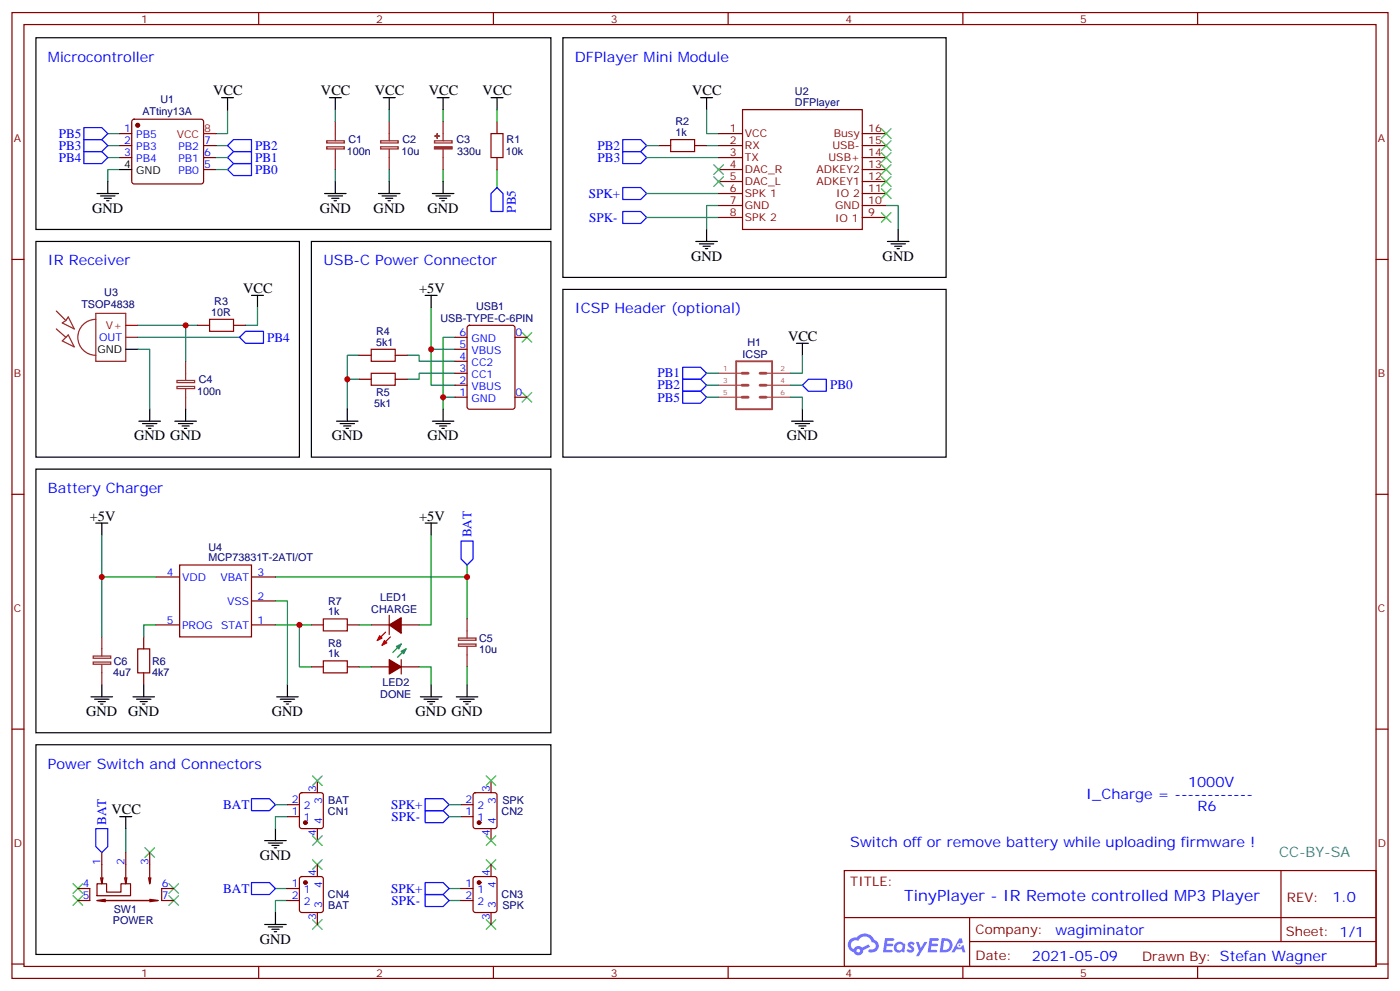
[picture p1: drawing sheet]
<svg xmlns="http://www.w3.org/2000/svg" width="412mm" height="292mm" viewBox="0 0 412 292" stroke-linecap="round" stroke-linejoin="round" font-family="sans-serif">
<g fill="none" stroke="#870000" stroke-width=".35">
<path d="M3.5 3.7h405.4v284.3h-405.4zM7.1 7.2h398.2v277.3h-398.2zM76.2 3.7v3.5M145.3 3.7v3.5M214.5 3.7v3.5M283.6 3.7v3.5M352.8 3.7v3.5M3.5 76.4h3.6M405.3 76.4h3.6M3.5 145.5h3.6M405.3 145.5h3.6M3.5 214.7h3.6"/>
<path d="M405.3 214.7h3.6M248.7 256.3h156.6v28.2h-156.6zM377.3 256.3v20.9M248.7 270.1h156.5M285.6 277.2h119.6M285.6 270.1v14.2M3.5 283.8h3.6M76.2 284.5v3.5M145.3 284.5v3.5M214.5 284.5v3.5M283.6 284.5v3.5M352.8 284.5v3.5"/>
<path d="M405.3 283.8h3.6"/>
</g>
<g fill="#5487ff">
<path d="M267.7 277.5a1.22 1.22 0 0 1 1.7 .2l-.4 .6a.47 .47 0 0 0-.3-.4 .47 .47 0 0 0-.5 .2l.1 .2a1.14 1.14 0 0 1 .8 1.8 1.14 1.14 0 0 1-1.9 0l-.2-.2 .5-.6 .7 .5a.29 .29 0 0 0 .3-.3 .29 .29 0 0 0-.2-.3 1.04 1.04 0 0 1-.6-1.7z"/>
<path d="M260.7 276.2h2.4l.3 .2-.2 .5-1.8 .1-.1 .8h1.5l.3 .4-.3 .4h-1.6l-.2 1.1h1.7l.2 .3-.2 .3-2.6 .1z"/>
<path d="M273.8 276.2h2.4l.3 .2-.1 .5-1.8 .1-.2 .8h1.6l.3 .4-.4 .4-1.6-.1-.1 1.1 1.7 .1 .2 .3-.2 .3-2.6 .1z"/>
<path d="M282.6 276.2h.7l.3 1.3-.6 .3a.69 .69 0 0 0-1 .3 .69 .69 0 0 0 .4 .9 .69 .69 0 0 0 .9-.6l.5-.2 .6 2.2h-.8l-.2-.9h-1.8l-.5 .9h-.8z"/>
<path d="M269.8 277.3h.8l.6 1.8 1.1-1.8h.9l-2.6 4.2h-.8l.9-1.5z"/>
<path d="M277.4 276.2l-.6 4.2h1.3a2.11 2.11 0 0 0 2.5-2.1 2.11 2.11 0 0 0-2.5-2.1zM278.1 277a1.39 1.39 0 0 1 1.7 1.4 1.39 1.39 0 0 1-1.8 1.2h-.3z"/>
<path d="M263.7 277.8a1.54 1.54 0 0 0-.1 2.2 1.54 1.54 0 0 0 2.2 .1l.6 .3 .3-2.3-.2-.3h-.4a1.49 1.49 0 0 0-2.4 0zM264 278.8a.94 .94 0 0 1 1.8 0 .94 .94 0 0 1-1.8 0z"/>
<path d="M250.4 276.6a2.18 2.18 0 0 0 1.1 3.7 1.44 1.44 0 0 0 1.6 .9 1.44 1.44 0 0 0 1.2-1.4l2-1.1-.5-.7-1.9 1a1.47 1.47 0 0 0-2.4 .4 1.39 1.39 0 0 1-.7-1.9 1.39 1.39 0 0 1 2-.5 2.12 2.12 0 0 1 2.2-1.3 2.12 2.12 0 0 1 1.9 1.7 1.14 1.14 0 0 1 1.1 1.4 1.14 1.14 0 0 1-1.7 .7 .43 .43 0 0 0-.5 .4 .43 .43 0 0 0 .4 .5 1.98 1.98 0 0 0 2.5-1.2 1.98 1.98 0 0 0-1.2-2.6 3.1 3.1 0 0 0-5.3-.6l-.9 .1zM252.3 279.9a.55 .55 0 0 1 1.1 0 .55 .55 0 0 1-1.1 0z"/>
<circle cx="282.6" cy="278.3" r=".26"/>
</g>
<g fill="none" stroke="#870000" stroke-width=".35">
<path d="M35.3 39.3h3.5M39 35.3l.5-.2h19.8l.5 .2 .2 .5v17.6l-.3 .5-.4 .3h-19.8l-.5-.3-.2-.5v-17.6zM146.4 35.8v3.5M211.7 39.3h7M218.7 32.3h35.3v35.3h-35.3zM254 39.3h7.1M35.3 42.9h3.5M35.3 46.4h3.5M60 42.9h3.5M60 46.4h3.5M60 49.9h3.5M146.4 46.4v3.5"/>
<path d="M194 42.9h3.6M204.6 42.9h3.5M211.7 42.9h7M211.7 46.4h7M211.7 49.9h7M211.7 53.4h7M211.7 57h7M254 42.9h7.1M254 46.4h7.1M254 49.9h7.1M254 53.4h7.1M254 57h7.1"/>
<path d="M211.7 60.5h7M211.7 64h7M254 60.5h7.1M254 64h7.1M58.2 95.8h3.5M68.8 95.8h3.5M134.1 99.3h3.5M137.8 96l.5-.2h12.7l.6 .4 .1 23.6-.5 .6-12.9 .1-.7-.5v-23.5zM151.7 99.3h3.5M105.8 111.7h3.6M105.8 104.6h3.6M116.4 111.7h3.5"/>
<path d="M116.4 104.6h3.5M134.1 116.9h3.5M134.1 113.4h3.5M134.1 109.9h3.5M134.1 106.4h3.5M134.1 102.8h3.5M151.7 116.9h3.5M45.9 169.9h7M52.9 166.3h21.2v21.2h-21.2zM74.1 176.9h7M74.1 169.9h7M42.3 187.5v3.5"/>
<path d="M42.3 198.1v3.5M45.9 184h7M74.1 184h7M91.7 184h3.5M91.7 196.3h3.5M102.3 184h3.5M102.3 196.3h3.5M109.4 184h5.3M109.4 196.3h5.3M114.7 181.2v5.6M118.2 184h5.3M118.2 196.3h5.3"/>
<path d="M118.2 194.2v4.2M84.7 236.9h3.5M88.4 233.6l.5-.2h5.6l.7 .4v9.4l-.4 .7h-5.9l-.7-.4v-9.4zM93.5 229.8v3.6M135.8 236.9h3.5M139.6 233.6l.5-.2h5.6l.6 .4 .1 9.4-.5 .7h-5.8l-.7-.4-.1-9.4zM144.6 229.8v3.6M29.6 258.4l.4 1.8M30 251v9.2l.3-1.8M36.7 258.4l.3 1.8M37 251v9.2l.4-1.8M43.7 258.4l.4 1.8"/>
<path d="M44.1 251v9.2l.3-1.8M84.7 240.4h3.5M88.4 258.3l.5-.2h5.6l.7 .4v9.4l-.4 .7h-5.9l-.7-.4v-9.4zM93.5 243.9v3.6M93.5 254.5v3.6M135.8 240.4h3.5M139.6 258.3l.5-.2h5.6l.6 .4 .1 9.4-.5 .7h-5.8l-.7-.4-.1-9.4zM144.6 243.9v3.6M144.6 254.5v3.6M22.9 261.6h3.6v3.5h-3.6M28.6 260.2h2.8v2.4h4.2v-2.4h2.9v3.5h-9.9zM31 264.8l-2.4 .3"/>
<path d="M44.1 265.1h-15.5l2.4 .4M44.1 264.8l2.5 .3h-16.6M46.6 265.1l-2.5 .4M51.2 261.6h-3.6v3.5h3.6M84.7 265.1h3.5M84.7 261.6h3.5M93.5 268.6v3.6M135.8 265.1h3.5M135.8 261.6h3.5M144.6 268.6v3.6"/>
</g>
<g fill="none" stroke="#008700" stroke-width=".35">
<path d="M31.7 39.3h3.6M67 32.3v7h-3.5M98.8 32.3v3.5M114.7 32.3v3.5M130.5 32.3v3.5M146.4 32.3v3.5M208.1 32.3v7h3.6M31.7 46.4h3.6M31.7 42.9h3.6M35.3 49.9h-3.6v3.5M63.5 46.4h3.5M63.5 42.9h3.5"/>
<path d="M63.5 49.9h3.5M98.8 49.9v3.5M114.7 49.9v3.5M130.5 49.9v3.5M146.4 49.9v5.3M190.5 46.4h21.2M190.5 42.9h3.5M190.5 57h21.2M208.1 42.9h3.6M190.5 64h21.2M211.7 60.5h-3.6v7.1M261.1 60.5h3.5v7.1"/>
<path d="M40.6 95.8h17.6M40.6 99.3h30M54.7 95.8v10.6M75.8 90.5v5.3h-3.5M127 90.5v22.9h7.1M134.1 99.3h-3.6v21.2M40.6 102.8h3.5v17.7M102.3 111.7h3.5M105.8 104.6h-3.5v15.9M119.9 104.6h3.6v1.8h10.6M127 102.8h7.1M130.5 116.9h3.6"/>
<path d="M134.1 109.9h-10.6v1.8h-3.6M208.1 116.9h3.6M208.1 109.9h3.6M208.1 113.4h3.6M232.8 116.9h3.6v3.6M232.8 113.4h3.6M236.4 104.6v5.3h-3.6M30 157.5v30M127 157.5v26.5h-3.5M30 169.9h15.9M81.1 169.9h56.5v12.3M81.1 176.9h3.6v24.7"/>
<path d="M137.6 166.3v3.6M45.9 184h-3.6v3.5M81.1 184h10.6M88.2 184v12.3h3.5M105.8 184h3.6M105.8 196.3h3.6M123.5 196.3h3.5v5.3M137.6 196.3v5.3M81.1 236.9h3.6M132.3 236.9h3.5M37 243.9v7.1M84.7 240.4h-3.6v3.5"/>
<path d="M132.3 240.4h3.5M81.1 261.6h3.6M84.7 265.1h-3.6v3.5M132.3 265.1h3.5M132.3 261.6h3.5"/>
</g>
<g fill="none" stroke="#000" stroke-width=".35">
<path d="M10.6 11.1h151.7v56.5h-151.7zM165.8 11.1h112.9v70.6h-112.9zM65.3 28.8h3.5M67 28.8v3.5M97 28.8h3.5M98.8 28.8v3.5M112.9 28.8h3.5M114.7 28.8v3.5M128.8 28.8h3.5M130.5 28.8v3.5M144.6 28.8h3.6M146.4 28.8v3.5"/>
<path d="M206.4 28.8h3.5M208.1 28.8v3.5M28.6 57h6.3M29.6 57.7h4.3M30.7 58.4h2.1M31.4 59.1h.7M31.7 53.4v3.6M35.3 49.9h3.5M95.6 57h6.4M96.7 57.7h4.2M97.7 58.4h2.1M98.4 59.1h.7"/>
<path d="M98.8 53.4v3.6M111.5 57h6.3M112.5 57.7h4.3M113.6 58.4h2.1M114.3 59.1h.7M114.7 53.4v3.6M127.4 57h6.3M128.4 57.7h4.2M129.5 58.4h2.1M130.2 59.1h.7M130.5 53.4v3.6M10.6 71.1h77.6v63.5h-77.6z"/>
<path d="M91.7 71.1h70.6v63.5h-70.6zM205 71.1h6.3M206 71.8h4.3M207.1 72.5h2.1M207.8 73.2h.7M208.1 67.6v3.5M261.4 71.1h6.4M262.5 71.8h4.2M263.5 72.5h2.1M264.2 73.2h.7M264.6 67.6v3.5M74.1 87h3.5"/>
<path d="M75.8 87v3.5M125.2 87h3.6M127 87v3.5M165.8 85.2h112.9v49.4h-112.9zM37 102.8h3.6M234.6 101.1h3.5M236.4 101.1v3.5M10.6 138.1h151.7v77.6h-151.7zM40.9 124h6.4M42 124.7h4.2M43 125.4h2.2M43.7 126.1h.7"/>
<path d="M44.1 120.5v3.5M51.5 124h6.4M52.6 124.7h4.2M53.6 125.4h2.1M54.3 126.1h.7M54.7 120.5v3.5M99.1 124h6.4M100.2 124.7h4.2M101.2 125.4h2.2M102 126.1h.7M102.3 120.5v3.5M127.4 124h6.3"/>
<path d="M128.4 124.7h4.2M129.5 125.4h2.1M130.2 126.1h.7M130.5 120.5v3.5M233.2 124h6.3M234.2 124.7h4.3M235.3 125.4h2.1M236 126.1h.7M236.4 120.5v3.5M28.2 154h3.5M30 154v3.5M125.2 154h3.6"/>
<path d="M127 154v3.5M10.6 219.3h151.7v61.7h-151.7zM26.8 205.1h6.4M27.9 205.8h4.2M28.9 206.6h2.1M29.6 207.3h.7M30 201.6v3.5M39.2 205.1h6.3M40.2 205.8h4.2M41.3 206.6h2.1M42 207.3h.7M42.3 201.6v3.5"/>
<path d="M81.5 205.1h6.3M82.5 205.8h4.3M83.6 206.6h2.1M84.3 207.3h.7M84.7 201.6v3.5M123.8 205.1h6.4M124.9 205.8h4.2M125.9 206.6h2.2M126.6 207.3h.8M127 201.6v3.5M134.4 205.1h6.4M135.5 205.8h4.2"/>
<path d="M136.5 206.6h2.1M137.2 207.3h.7M137.6 201.6v3.5M35.3 240.4h3.5M37 240.4v3.5M78 247.5h6.3M79 248.2h4.3M80.1 248.9h2.1M80.8 249.6h.7M81.1 243.9v3.6M78 272.2h6.3M79 272.9h4.3"/>
<path d="M80.1 273.6h2.1M80.8 274.3h.7M81.1 268.6v3.6"/>
</g>
<g fill="none" stroke="#8c2424" stroke-width=".35">
<path d="M98.8 35.8v5.7M114.7 35.8v5.7M130.5 35.8v5.7M96.2 43.2h5.2v.7h-5.2zM96.2 41.5h5.2v.6h-5.2zM98.8 43.9v6M112.1 43.2h5.2v.7h-5.2zM112.1 41.5h5.2v.6h-5.2zM114.7 43.9v6M128 41.5h5.2v.6h-5.2zM130.5 43.9v6M16.6 91.5l2.8 2.9"/>
<path d="M16.6 96.8l2.8 2.5M18.3 95.1l1.1-.7 .7-1.1 1.8 3.5zM28.2 94a5.3 5.3 0 0 0-5.3 5.3 5.3 5.3 0 0 0 5.3 5.3M28.2 92.3h8.8v14.1h-8.8zM37 99.3h3.6M18.3 100.4l1.8-1.8 1.8 3.5zM52.1 113.8h5.2v.6h-5.2zM52.1 112h5.2v.6h-5.2zM54.7 106.4v5.6M54.7 114.5v6M27.4 194.9h5.2v.6h-5.2zM27.4 193.1h5.2v.7h-5.2z"/>
<path d="M30 187.5v5.6M30 195.6v6M135 189.6h5.2v.7h-5.2zM135 187.9h5.2v.6h-5.2zM137.6 182.2v5.7M137.6 190.3v6"/>
</g>
<g fill="#8c2424" stroke="#8c2424" stroke-width=".35">
<path d="M128 43.2h5.2v.7h-5.2z"/>
<path d="M128.1 40l1.4 .1z"/>
<path d="M128.8 39.3v1.4z"/>
</g>
<g fill="none" stroke="#00f" stroke-width=".35">
<path d="M24.7 37.6h5.3l1.7 1.7-1.7 1.8h-5.3zM24.7 44.6h5.3l1.7 1.8-1.7 1.8h-5.3zM24.7 41.1h5.3l1.7 1.8-1.7 1.7h-5.3zM67 42.9l1.8-1.8h5.3v3.5h-5.3zM67 46.4l1.8-1.8h5.3v3.6h-5.3zM67 49.9l1.8-1.7h5.3v3.5h-5.3zM146.4 55.2l1.8 1.8v5.3h-3.6v-5.3zM183.4 44.6h5.3l1.8 1.8-1.8 1.8h-5.3zM183.4 41.1h5.3l1.8 1.8-1.8 1.7h-5.3zM183.4 55.2h5.3l1.8 1.8-1.8 1.7h-5.3zM183.4 62.3h5.3l1.8 1.7-1.8 1.8h-5.3zM70.6 99.3l1.7-1.8h5.3v3.6h-5.3z"/>
<path d="M201.1 115.2h5.3l1.7 1.7-1.7 1.8h-5.3zM201.1 108.1h5.3l1.7 1.8-1.7 1.8h-5.3zM201.1 111.7h5.3l1.7 1.7-1.7 1.8h-5.3zM236.4 113.4l1.7-1.7h5.3v3.5h-5.3zM135.8 159.3h3.5v5.3l-1.7 1.7-1.8-1.7zM74.1 235.1h5.3l1.7 1.8-1.7 1.8h-5.3zM125.2 235.1h5.3l1.8 1.8-1.8 1.8h-5.3zM125.2 238.7h5.3l1.8 1.7-1.8 1.8h-5.3zM28.2 243.9h3.5v5.3l-1.7 1.8-1.8-1.8zM74.1 259.8h5.3l1.7 1.8-1.7 1.7h-5.3zM125.2 259.8h5.3l1.8 1.8-1.8 1.7h-5.3zM125.2 263.3h5.3l1.8 1.8-1.8 1.8h-5.3z"/>
</g>
<path d="M144.6 39.3h3.6v7.1h-3.6zM197.6 41.1h7v3.5h-7zM61.7 94h7.1v3.5h-7.1zM109.4 109.9h7v3.5h-7zM109.4 102.8h7v3.6h-7zM40.6 191h3.5v7.1h-3.5zM95.2 182.2h7.1v3.5h-7.1zM95.2 194.6h7.1v3.5h-7.1z" fill="none" stroke="#a10000" stroke-width=".35"/>
<g fill="#870000" stroke="#870000" stroke-width=".35">
<path d="M114.7 184l3.5-2.1v4.5z"/>
<path d="M114.7 194.2l3.5 2.1-3.5 2.1z"/>
<circle cx="40.6" cy="36.9" r=".53"/>
<circle cx="90" cy="242.2" r=".53"/>
<circle cx="141.1" cy="242.2" r=".53"/>
<circle cx="141.1" cy="259.8" r=".53"/>
<circle cx="90" cy="259.8" r=".53"/>
</g>
<path d="M60 39.3h3.5M37 95.8h3.6M113.6 186.1l-2.5 2.5M115 187.5l-2.5 2.5" fill="none" stroke="#f00" stroke-width=".35"/>
<g fill="none" stroke="#3c3" stroke-width=".35">
<path d="M259.6 37.9l2.9 2.8M262.5 37.9l-2.9 2.8M210.3 48.5l2.8 2.8M210.3 52l2.8 2.9M213.1 48.5l-2.8 2.8M213.1 52l-2.8 2.9M259.6 41.5l2.9 2.8M259.6 45l2.9 2.8M259.6 48.5l2.9 2.8M259.6 52l2.9 2.9M259.6 55.6l2.9 2.8M262.5 41.5l-2.9 2.8"/>
<path d="M262.5 45l-2.9 2.8M262.5 48.5l-2.9 2.8M262.5 52l-2.9 2.9M262.5 55.6l-2.9 2.8M259.6 62.6l2.9 2.8M262.5 62.6l-2.9 2.8M153.8 97.9l2.8 2.8M156.6 97.9l-2.8 2.8M153.8 115.5l2.8 2.9M156.6 115.5l-2.8 2.9M92.1 228.4l2.8 2.8M94.9 228.4l-2.8 2.8"/>
<path d="M143.2 228.4l2.8 2.8M146 228.4l-2.8 2.8M42.7 249.6l2.8 2.8M45.5 249.6l-2.8 2.8M92.1 246.1l2.8 2.8M92.1 253.1l2.8 2.8M94.9 246.1l-2.8 2.8M94.9 253.1l-2.8 2.8M143.2 246.1l2.8 2.8M143.2 253.1l2.8 2.8M146 246.1l-2.8 2.8M146 253.1l-2.8 2.8"/>
<path d="M21.5 263.7l2.8 2.8M21.5 260.2l2.8 2.8M24.3 263.7l-2.8 2.8M24.3 260.2l-2.8 2.8M49.7 263.7l2.9 2.8M49.7 260.2l2.9 2.8M52.6 263.7l-2.9 2.8M52.6 260.2l-2.9 2.8M92.1 270.8l2.8 2.8M94.9 270.8l-2.8 2.8M143.2 270.8l2.8 2.8M146 270.8l-2.8 2.8"/>
</g>
<g fill="#f00" stroke="#f00" stroke-width=".35">
<path d="M111.8 187.1l.7 .8-1.4 .7z"/>
<path d="M113.2 188.6l.7 .7-1.4 .7z"/>
</g>
<path d="M118.2 189.6l-2.5 2.5M119.6 191l-2.5 2.5" fill="none" stroke="#090" stroke-width=".35"/>
<g fill="#090" stroke="#090" stroke-width=".35">
<path d="M118.2 191.7l1.4-.7-.7 1.4z"/>
<path d="M116.8 190.3l1.4-.7-.7 1.4z"/>
</g>
<path d="M216.8 106.4h10.6v14.1h-10.6z" fill="none" stroke="#a64a4a" stroke-width=".56"/>
<path d="M218.6 116.9h1.8M218.6 113.4h1.8M218.6 109.9h1.8M223.9 116.9h1.8M223.9 113.4h1.8M223.9 109.9h1.8" fill="none" stroke="#a64a4a" stroke-width=".85"/>
<path d="M211.7 109.9h6.9M211.7 113.4h6.9M211.7 116.9h6.9M225.9 109.9h6.9M225.9 113.4h6.9M225.9 116.9h6.9" fill="none" stroke="#a64a4a" stroke-width=".35"/>
<g fill="#c00">
<circle cx="54.7" cy="95.8" r=".88"/>
<circle cx="102.3" cy="111.7" r=".88"/>
<circle cx="130.5" cy="116.9" r=".88"/>
<circle cx="127" cy="102.8" r=".88"/>
<circle cx="137.6" cy="169.9" r=".88"/>
<circle cx="88.2" cy="184" r=".88"/>
<circle cx="30" cy="169.9" r=".88"/>
</g>
<text font-size="4.6" fill="#00f" x="266.3" y="265.1">TinyPlayer - IR Remote controlled MP3 Player</text>
<g font-size="4.2" fill="#00f">
<text x="14.1" y="18.2">Microcontroller</text>
<text x="169.3" y="18.2">DFPlayer Mini Module</text>
<text x="14.1" y="78.1">IR Receiver</text>
<text x="95.2" y="78.1">USB-C Power Connector</text>
<text x="169.3" y="92.3">ICSP Header (optional)</text>
<text x="14.1" y="145.2">Battery Charger</text>
<text x="14.1" y="226.3">Power Switch and Connectors</text>
<text x="350" y="231.6">1000V</text>
<text x="320" y="235.1">I_Charge = ------------</text>
<text x="352.8" y="238.7">R6</text>
<text x="250.5" y="249.2">Switch off or remove battery while uploading firmware !</text>
<text x="392.5" y="265.6">1.0</text>
<text x="310.9" y="275.1">wagiminator</text>
<text x="304" y="282.9">2021-05-09</text>
</g>
<g font-size="4.2">
<text x="62.8" y="28">VCC</text>
<text x="94.5" y="28">VCC</text>
<text x="110.4" y="28">VCC</text>
<text x="126.3" y="28">VCC</text>
<text x="142.2" y="28">VCC</text>
<text x="203.9" y="28">VCC</text>
<text x="27.2" y="62.6">GND</text>
<text x="94.2" y="62.6">GND</text>
<text x="110.1" y="62.6">GND</text>
<text x="125.9" y="62.6">GND</text>
<text x="203.6" y="76.7">GND</text>
<text x="260" y="76.7">GND</text>
<text x="71.6" y="86.3">VCC</text>
<text x="123.5" y="86.3">+5V</text>
<text x="232.1" y="100.4">VCC</text>
<text x="39.5" y="129.6">GND GND</text>
<text x="97.7" y="129.6">GND</text>
<text x="125.9" y="129.6">GND</text>
<text x="231.8" y="129.6">GND</text>
<text x="26.5" y="153.3">+5V</text>
<text x="123.5" y="153.3">+5V</text>
<text x="25.4" y="210.8">GND</text>
<text x="37.7" y="210.8">GND</text>
<text x="80.1" y="210.8">GND</text>
<text x="122.4" y="210.8">GND GND</text>
<text x="32.8" y="239.7">VCC</text>
<text x="76.6" y="253.1">GND</text>
<text x="76.6" y="277.8">GND</text>
</g>
<text font-size="4.2" fill="#0099b0" x="376.8" y="252.4">CC-BY-SA</text>
<g font-size="3.9" fill="#00f">
<text x="17.3" y="40.6">PB5</text>
<text x="17.3" y="47.7">PB4</text>
<text x="17.3" y="44.2">PB3</text>
<text x="75.2" y="44.1">PB2</text>
<text x="75.2" y="47.6">PB1</text>
<text x="176" y="44.1">PB2</text>
<text x="176" y="47.7">PB3</text>
<text x="75.2" y="51.2">PB0</text>
<text x="173.4" y="58.2">SPK+</text>
<text x="151.9" y="62.6" transform="rotate(-90 151.9 62.6)">PB5</text>
<text x="173.5" y="65.3">SPK-</text>
<text x="78.7" y="100.5">PB4</text>
<text x="193.7" y="111.1">PB1</text>
<text x="193.6" y="114.6">PB2</text>
<text x="193.7" y="118.3">PB5</text>
<text x="244.5" y="114.7">PB0</text>
<text x="138.8" y="158.2" transform="rotate(-90 138.8 158.2)">BAT</text>
<text x="65.7" y="238.1">BAT</text>
<text x="115.2" y="238.2">SPK+</text>
<text x="31.2" y="242.9" transform="rotate(-90 31.2 242.9)">BAT</text>
<text x="115.3" y="241.7">SPK-</text>
<text x="65.7" y="262.8">BAT</text>
<text x="115.2" y="262.9">SPK+</text>
<text x="115.3" y="266.4">SPK-</text>
</g>
<g font-size="3.9" fill="#800">
<text x="250.5" y="260.9">TITLE:</text>
<text x="379.1" y="265.6">REV:</text>
<text x="287.4" y="275.1">Company:</text>
<text x="378.7" y="275.7">Sheet: 1/1</text>
<text x="287.4" y="282.8">Date:</text>
<text x="336.4" y="282.8">Drawn By: Stefan Wagner</text>
</g>
<g font-size="3.2" fill="#800">
<text x="41.6" y="6.7">1</text>
<text x="110.8" y="6.7">2</text>
<text x="179.9" y="6.7">3</text>
<text x="249.1" y="6.7">4</text>
<text x="318.2" y="6.7">5</text>
<text x="4.1" y="41.8">A</text>
<text x="214.9" y="39">1</text>
<text x="219.4" y="40.4">VCC</text>
<text x="245.6" y="40.4">Busy</text>
<text x="255.8" y="39">16</text>
<text x="405.9" y="41.8">A</text>
<text x="214.9" y="42.5">2</text>
<text x="214.9" y="46">3</text>
<text x="219.4" y="43.9">RX</text>
<text x="219.4" y="47.4">TX</text>
<text x="244" y="47.4">USB+</text>
<text x="245.2" y="43.9">USB-</text>
<text x="255.8" y="46">14</text>
<text x="255.8" y="42.5">15</text>
<text x="214.9" y="49.6">4</text>
<text x="214.9" y="53.1">5</text>
<text x="219.4" y="51">DAC_R</text>
<text x="240.5" y="51">ADKEY2</text>
<text x="255.8" y="53.1">12</text>
<text x="255.8" y="49.6">13</text>
<text x="214.9" y="56.6">6</text>
<text x="219.4" y="54.5">DAC_L</text>
<text x="219.4" y="58">SPK 1</text>
<text x="240.5" y="54.5">ADKEY1</text>
<text x="246.3" y="58">IO 2</text>
<text x="255.8" y="56.6">11</text>
<text x="214.9" y="60.1">7</text>
<text x="214.9" y="63.7">8</text>
<text x="219.4" y="61.6">GND</text>
<text x="219.4" y="65.1">SPK 2</text>
<text x="246" y="65.4">IO 1</text>
<text x="246" y="61.6">GND</text>
<text x="255.8" y="63.7">9</text>
<text x="255.8" y="60.1">10</text>
<text x="4.1" y="110.9">B</text>
<text x="405.9" y="110.9">B</text>
<text x="4.1" y="180.1">C</text>
<text x="405.9" y="180.1">C</text>
<text x="4.1" y="249.2">D</text>
<text x="405.9" y="249.2">D</text>
<text x="41.6" y="287.5">1</text>
<text x="110.8" y="287.5">2</text>
<text x="179.9" y="287.5">3</text>
<text x="249.1" y="287.5">4</text>
<text x="318.2" y="287.5">5</text>
</g>
<g font-size="3.2" fill="#000080">
<text x="234.2" y="28">U2</text>
<text x="42" y="33.8">ATtiny13A</text>
<text x="47.3" y="30.2">U1</text>
<text x="234.2" y="31.2">DFPlayer</text>
<text x="199" y="40">1k</text>
<text x="199" y="36.9">R2</text>
<text x="102.2" y="45.8">100n</text>
<text x="102.7" y="42.2">C1</text>
<text x="118.3" y="45.7">10u</text>
<text x="118.5" y="42.2">C2</text>
<text x="134.4" y="42.2">C3</text>
<text x="134.6" y="45.7">330u</text>
<text x="149" y="45.7">10k</text>
<text x="149.2" y="42.2">R1</text>
<text x="30.7" y="87">U3</text>
<text x="63.1" y="89.8">R3</text>
<text x="24" y="90.6">TSOP4838</text>
<text x="62.2" y="93">10R</text>
<text x="129.8" y="94.8">USB-TYPE-C-6PIN</text>
<text x="140.3" y="91.4">USB1</text>
<text x="110.8" y="101.8">5k1</text>
<text x="110.8" y="98.6">R4</text>
<text x="220.1" y="101.9">H1</text>
<text x="218.8" y="105.4">ICSP</text>
<text x="58.6" y="112.8">C4</text>
<text x="58.1" y="116.3">100n</text>
<text x="110.2" y="119.8">5k1</text>
<text x="110.8" y="116.7">R5</text>
<text x="61.4" y="165.3">MCP73831T-2ATI/OT</text>
<text x="61.4" y="162.1">U4</text>
<text x="96.7" y="178">R7</text>
<text x="112" y="177">LED1</text>
<text x="96.7" y="181.2">1k</text>
<text x="109.4" y="180.5">CHARGE</text>
<text x="96.7" y="190.4">R8</text>
<text x="141.1" y="189">C5</text>
<text x="33.5" y="195.7">C6</text>
<text x="44.8" y="195.7">R6</text>
<text x="96.7" y="193.5">1k</text>
<text x="141.2" y="192.2">10u</text>
<text x="33.3" y="198.9">4u7</text>
<text x="44.8" y="198.9">4k7</text>
<text x="112.7" y="202">LED2</text>
<text x="112" y="205.6">DONE</text>
<text x="96.6" y="240">CN1</text>
<text x="96.7" y="236.8">BAT</text>
<text x="147.8" y="240">CN2</text>
<text x="148" y="236.8">SPK</text>
<text x="33.5" y="268.8">SW1</text>
<text x="96.6" y="264.5">CN4</text>
<text x="96.7" y="267.6">BAT</text>
<text x="147.8" y="264.5">CN3</text>
<text x="148" y="267.6">SPK</text>
<text x="33.3" y="272.1">POWER</text>
</g>
<g font-size="3.2" fill="#00f">
<text x="36.6" y="39">1</text>
<text x="40.1" y="40.7">PB5</text>
<text x="36.6" y="42.5">2</text>
<text x="36.6" y="46">3</text>
<text x="40.1" y="44.3">PB3</text>
<text x="40.1" y="47.8">PB4</text>
<text x="52.6" y="47.8">PB1</text>
<text x="52.6" y="44.3">PB2</text>
<text x="60.1" y="46">6</text>
<text x="60.1" y="42.5">7</text>
<text x="52.6" y="51.3">PB0</text>
<text x="60.1" y="49.6">5</text>
<text x="29.2" y="100.4">OUT</text>
<text x="135.4" y="99">6</text>
<text x="138.9" y="100.7">GND</text>
<text x="151.9" y="99">0</text>
<text x="135.4" y="106">4</text>
<text x="135.4" y="102.5">5</text>
<text x="138.9" y="107.8">CC2</text>
<text x="138.9" y="104.2">VBUS</text>
<text x="135.4" y="113.1">2</text>
<text x="135.4" y="109.5">3</text>
<text x="138.9" y="111.3">CC1</text>
<text x="135.4" y="116.6">1</text>
<text x="138.9" y="118.4">GND</text>
<text x="138.9" y="114.8">VBUS</text>
<text x="151.9" y="116.6">0</text>
<text x="49.1" y="169.5">4</text>
<text x="53.6" y="170.9">VDD</text>
<text x="64.9" y="170.9">VBAT</text>
<text x="75.8" y="169.5">3</text>
<text x="66.9" y="178">VSS</text>
<text x="75.8" y="176.6">2</text>
<text x="49.1" y="183.6">5</text>
<text x="53.6" y="185">PROG</text>
<text x="65.1" y="185">STAT</text>
<text x="75.8" y="183.6">1</text>
<text x="93.1" y="233.2" transform="rotate(-90 93.1 233.2)">3</text>
<text x="144.3" y="233.2" transform="rotate(-90 144.3 233.2)">3</text>
<text x="86" y="236.5">2</text>
<text x="89.5" y="238.3">2</text>
<text x="94.9" y="236.7" transform="rotate(-90 94.9 236.7)">3</text>
<text x="137.2" y="236.5">2</text>
<text x="140.7" y="238.3">2</text>
<text x="146" y="236.7" transform="rotate(-90 146 236.7)">3</text>
<text x="86" y="240.1">1</text>
<text x="89.5" y="241.8">1</text>
<text x="94.9" y="242.6" transform="rotate(-90 94.9 242.6)">4</text>
<text x="137.2" y="240.1">1</text>
<text x="140.7" y="241.8">1</text>
<text x="146" y="242.6" transform="rotate(-90 146 242.6)">4</text>
<text x="93.1" y="246.1" transform="rotate(-90 93.1 246.1)">4</text>
<text x="144.3" y="246.1" transform="rotate(-90 144.3 246.1)">4</text>
<text x="29.6" y="254.5" transform="rotate(-90 29.6 254.5)">1</text>
<text x="36.7" y="254.5" transform="rotate(-90 36.7 254.5)">2</text>
<text x="43.7" y="254.5" transform="rotate(-90 43.7 254.5)">3</text>
<text x="93.1" y="257.9" transform="rotate(-90 93.1 257.9)">4</text>
<text x="144.3" y="257.9" transform="rotate(-90 144.3 257.9)">4</text>
<text x="24.4" y="261.2">4</text>
<text x="47.6" y="261.2">6</text>
<text x="86" y="261.2">1</text>
<text x="89.5" y="263">1</text>
<text x="94.9" y="261.4" transform="rotate(-90 94.9 261.4)">4</text>
<text x="137.2" y="261.2">1</text>
<text x="140.7" y="263">1</text>
<text x="146" y="261.4" transform="rotate(-90 146 261.4)">4</text>
<text x="24.4" y="264.8">5</text>
<text x="47.6" y="264.8">7</text>
<text x="86" y="264.8">2</text>
<text x="89.5" y="266.5">2</text>
<text x="94.9" y="267.3" transform="rotate(-90 94.9 267.3)">3</text>
<text x="137.2" y="264.8">2</text>
<text x="140.7" y="266.5">2</text>
<text x="146" y="267.3" transform="rotate(-90 146 267.3)">3</text>
<text x="93.1" y="270.8" transform="rotate(-90 93.1 270.8)">3</text>
<text x="144.3" y="270.8" transform="rotate(-90 144.3 270.8)">3</text>
</g>
<g font-size="3.2" fill="#f00">
<text x="52.1" y="40.7">VCC</text>
<text x="60.1" y="39">8</text>
<text x="31.2" y="96.8">V+</text>
</g>
<g font-size="3.2">
<text x="36.6" y="49.6">4</text>
<text x="40.1" y="51.3">GND</text>
<text x="28.7" y="103.9">GND</text>
</g>
<g font-size="2.1" fill="#a54b4b">
<text x="213" y="109.2">1</text>
<text x="213" y="112.7">3</text>
<text x="229.9" y="109.2">2</text>
<text x="229.9" y="112.7">4</text>
<text x="213" y="116.3">5</text>
<text x="229.9" y="116.3">6</text>
</g>
</svg>
